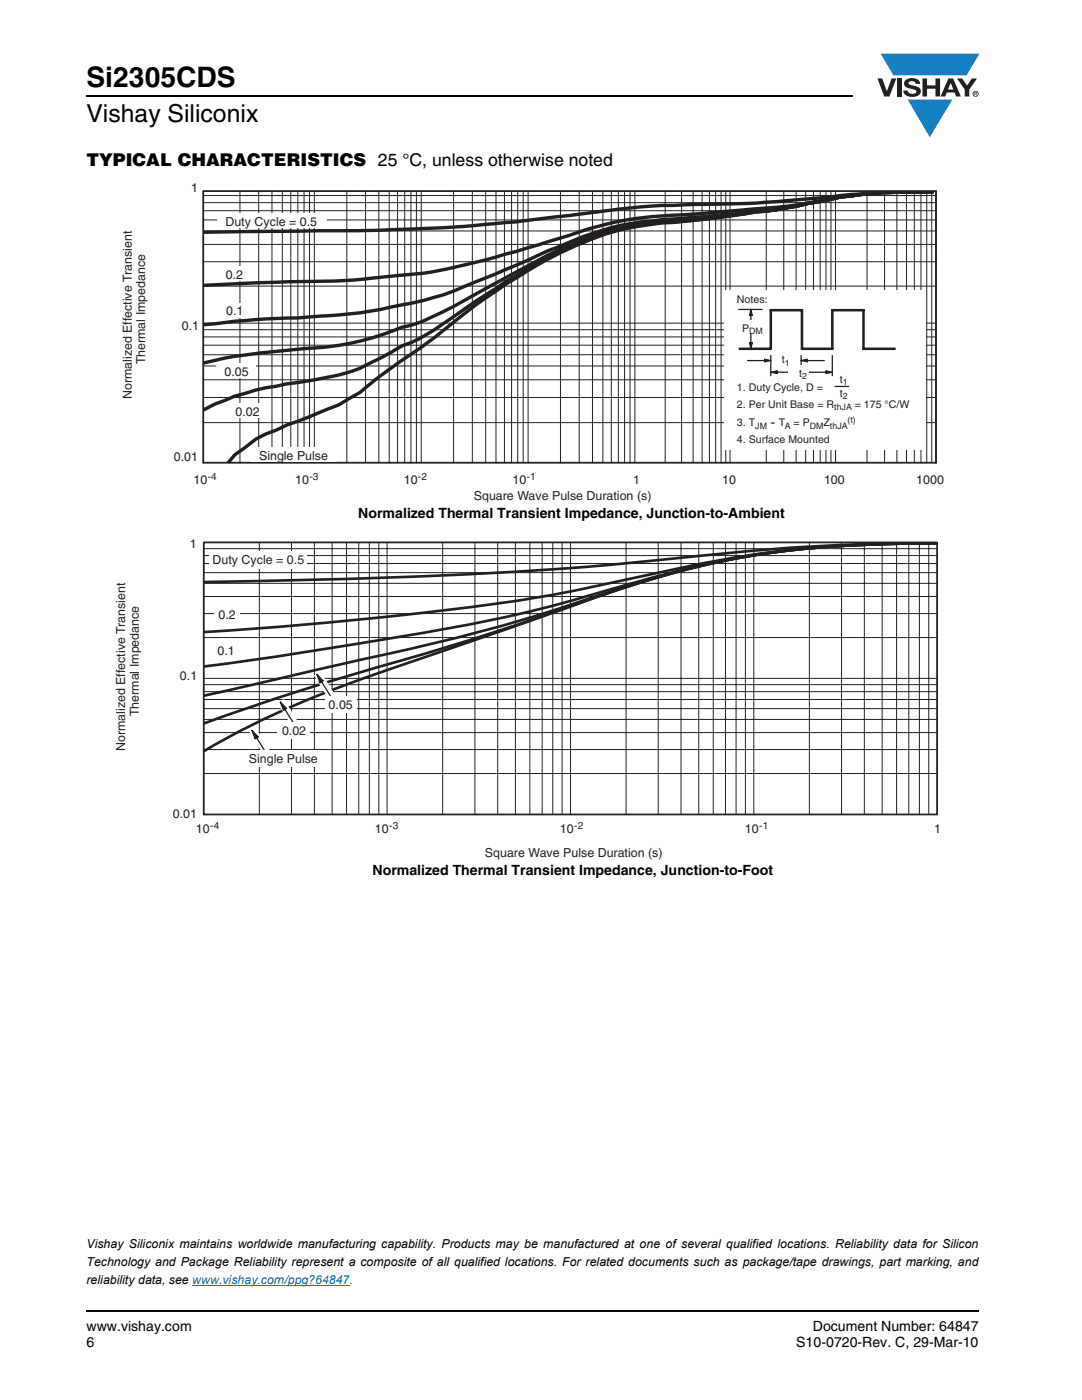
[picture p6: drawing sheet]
<svg xmlns="http://www.w3.org/2000/svg" width="216mm" height="279mm" viewBox="0 0 216 279" stroke-linecap="round" stroke-linejoin="round" font-family="sans-serif">
<path d="M17.1 18.9h.2v.3h-.2zM17.1 261.5h.2v.4h-.2z" fill="#000"/>
<path d="M17.3 19.1h152.9M17.3 261.7h178.1" fill="none" stroke="#000" stroke-width=".36"/>
<path d="M175.1 10.7h20.4v16.7h-20.4z" fill="#fff"/>
<g fill="#147fc3">
<path d="M175.7 10.7h19.7l-2.5 4.4h-3.8h-10.8z"/>
<path d="M181.1 19.9h8.9l-4.5 7.5z"/>
</g>
<g fill="#231f20">
<path d="M175.1 15.7h.9l1 2.5 .9-2.5h.9l-1.3 3.6h-1.1z"/>
<path d="M179 15.7h.9v3.6h-.9z"/>
<path d="M180.7 16a2.1 2.1 0 0 1 2.8 .3l.1 .4h-.9a.79 .79 0 0 0-.7-.5 .79 .79 0 0 0-.7 .4l.2 .3 1 .2a1.08 1.08 0 0 1 1.2 1.1 1.08 1.08 0 0 1-1.1 1.1 1.73 1.73 0 0 1-2.4-1.2h.9a.96 .96 0 0 0 .8 .6 .96 .96 0 0 0 1-.4 1.31 1.31 0 0 0-1.3-.6 1.03 1.03 0 0 1-1-.6 1.03 1.03 0 0 1 .1-1.1z"/>
<path d="M184.1 15.7h.9v1.3h1.7v-1.3h.9v3.6h-.9v-1.6h-1.7v1.6h-.9z"/>
<path d="M191 15.7h1l1 1.4 .9-1.4h1.1l-1.6 2.2v1.4h-.9v-1.4z"/>
<path d="M189.7 16.5l.5 1.4h-1zM189.2 15.7l-1.5 3.6h.9l.3-.8h1.6l.3 .8h.9l-1.5-3.6z"/>
<path d="M194.2 18.7a.46 .46 0 0 1 .9 0 .46 .46 0 0 1-.9 0zM194.1 18.7a.6 .6 0 0 0 1.2 0 .6 .6 0 0 0-1.2 0z"/>
<path d="M194.6 18.5h.2v.2h-.2zM194.4 18.4v.7h.2v-.3l.3 .3-.1-.3 .1-.2v-.2z"/>
</g>
<path d="M38.4 256.5h31.3" fill="none" stroke="#007ec4" stroke-width=".2"/>
<path d="M24.2 36.3h164.1v64.1h-164.1z" fill="#fff"/>
<g fill="none" stroke="#231f20" stroke-width=".2">
<path d="M40.6 39h146.3M47.9 38.1v54.3M51.6 38.1v54.3M54.3 38.1v54.3M56.3 38.1v54.3M58 38.1v54.3M59.4 38.1v54.3M60.7 38.1v54.3M61.8 38.1v54.3M62.7 38.1v54.3M152.9 38.1v54.2M156.4 38.1v54.2"/>
<path d="M158.9 38.1v54.2M160.8 38.1v54.2M162.3 38.1v54.2M163.7 38.1v54.2M164.8 38.1v54.2M165.8 38.1v54.2M166.7 38.1v54.2M173 38.1v54.3M176.5 38.1v54.3M179 38.1v54.3M180.9 38.1v54.3M182.4 38.1v54.3"/>
<path d="M183.8 38.1v54.3M184.9 38.1v54.3M185.9 38.1v54.3M186.8 38.2v54.1M40.6 46.1h146.3M40.6 48.8h146.3M40.6 52.2h146.3M40.6 57.1h146.3M40.6 43.9h146.3M40.6 40.4h146.3M40.6 42.1h146.3M40.6 65.8h146"/>
<path d="M40.6 67.2h146M40.6 68.9h146M40.6 70.8h146M40.6 73h146M40.6 75.8h146M40.6 79.3h146M40.6 64.5h146M40.6 84.3h146"/>
</g>
<path d="M186.2 38.2a167.5 167.5 0 0 0-23.7 1.4 263.5 263.5 0 0 1-26.2 1.3 204.7 204.7 0 0 0-23.9 2.2 363.2 363.2 0 0 1-51.6 3l-20.2 .3M186.2 38.2l-2 .1a117.7 117.7 0 0 0-16.4 1 105.7 105.7 0 0 1-19.4 2.6l-10.9 .9a71.5 71.5 0 0 0-24 4.2l-2.2 .7a205.4 205.4 0 0 1-25.7 6.7l-4.2 .4a166.3 166.3 0 0 1-20.9 1.4l-19.9 .8M186.2 38.2l-2 .1a106.8 106.8 0 0 0-16.4 1l-8.6 1.8a43.3 43.3 0 0 1-8.3 1l-2.1 .3a227.4 227.4 0 0 1-16.7 1.4l-2 .3a51.2 51.2 0 0 0-18.8 5.2l-2.1 .8-10.4 4.6-4.1 1.6a64.1 64.1 0 0 1-16.7 5 99 99 0 0 1-16.6 2l-2.1 .2a155.6 155.6 0 0 0-18.7 1.3M186.2 38.2l-2 .1a106.8 106.8 0 0 0-16.4 1l-2.4 .5a234.4 234.4 0 0 1-28 4 65.8 65.8 0 0 0-18.9 3.2 102 102 0 0 0-16.6 7.9l-1 .5a218.3 218.3 0 0 1-16.9 8.8l-1.9 .7a14.9 14.9 0 0 0-4.5 1.4 55 55 0 0 1-17.4 3.3l-5.7 .6a100.5 100.5 0 0 0-13.9 2.3M186.2 38.2l-2 .1a106.8 106.8 0 0 0-16.4 1l-8.6 1.8a58.3 58.3 0 0 1-8.3 1.2l-7.2 1-6.4 .8a62.8 62.8 0 0 0-18.6 3.1 93.2 93.2 0 0 0-19.9 10.5l-4.1 2.6-3.9 2.7a58.2 58.2 0 0 1-8.6 5.3l-2 .7-4.3 2.5a37.2 37.2 0 0 1-14.2 4.5l-4.5 .6-6.1 1.2-4.3 1.3-3.9 1.5-2.3 1.2M186.2 38.2l-2 .1a106.8 106.8 0 0 0-16.4 1l-8.6 1.8a58.3 58.3 0 0 1-8.3 1.2l-8.3 1.2-6.3 .7a58.4 58.4 0 0 0-16.7 2.9 86.7 86.7 0 0 0-20.8 11.1 212 212 0 0 0-13.4 10.1l-9 6.3-4.5 3.7-4.3 2.5-6.2 2.5-4.2 1.5-6.1 2.8-4.3 3.2-1.2 1.4" fill="none" stroke="#231f20" stroke-width=".68"/>
<path d="M40.6 38.2v54.1h146.2M40.6 38.1h146.2" fill="none" stroke="#231f20" stroke-width=".35"/>
<g fill="#fff">
<path d="M43.4 53.1h7.6v3h-7.6z"/>
<path d="M43.4 60.4h7v3h-7z"/>
<path d="M43.1 72.5h7.9v3h-7.9z"/>
<path d="M45.3 80.5h8.3v3h-8.3z"/>
<path d="M43.3 42.6h21.8v3h-21.8z"/>
</g>
<path d="M186.8 38.1v54.3" fill="none" stroke="#231f20" stroke-width=".35"/>
<g fill="none" stroke="#231f20" stroke-width=".2">
<path d="M69.2 38.1v54.3M72.9 38.1v54.3M75.6 38.1v54.3M77.7 38.1v54.3M79.3 38.1v54.3M80.8 38.1v54.3M82 38.1v54.3M83.1 38.1v54.3M84.1 38.1v54.3M90.5 38.1v54.3M94.2 38.1v54.3M96.9 38.1v54.3"/>
<path d="M99 38.1v54.3M100.7 38.1v54.3M102.1 38.1v54.3M103.3 38.1v54.3M104.4 38.1v54.3M105.4 38.1v54.3M111.8 38.1v54.3M115.6 38.1v54.3M118.2 38.1v54.3M120.3 38.1v54.3M122 38.1v54.3M123.4 38.1v54.3"/>
<path d="M124.6 38.1v54.3M125.7 38.1v54.3M126.7 38.1v54.3M132.7 38.1v54.3M136 38.1v54.3M138.3 38.1v54.3M140.1 38.1v54.3M141.6 38.1v54.3M142.8 38.1v54.3M143.9 38.1v54.3M144.8 38.1v54.3M145.7 38.1v54.3"/>
</g>
<path d="M144.6 57.9h40.1v31.8h-40.1z" fill="#fff"/>
<path d="M147.4 61.8h4.7M153.8 70.9v4.1M159.9 70.9v2.1M166.1 70.9v4.1" fill="none" stroke="#231f20" stroke-width=".25"/>
<path d="M153.8 74.3l1.3-.3v.5z" fill="#231f20"/>
<path d="M153.8 74.3l1.3-.3v.5zM154.7 74.3h3.7" fill="none" stroke="#231f20" stroke-width=".25"/>
<path d="M164.9 74l1.2 .3-1.2 .2z" fill="#231f20"/>
<path d="M161.4 74.3h3.8M164.9 74l1.2 .3-1.2 .2z" fill="none" stroke="#231f20" stroke-width=".25"/>
<path d="M152.6 71.7l1.2 .3-1.2 .2z" fill="#231f20"/>
<path d="M149.2 72h3.7M152.6 71.7l1.2 .3-1.2 .2z" fill="none" stroke="#231f20" stroke-width=".25"/>
<path d="M159.9 72l1.2-.3v.5z" fill="#231f20"/>
<path d="M159.9 72l1.2-.3v.5zM160.7 72h3.8" fill="none" stroke="#231f20" stroke-width=".25"/>
<g fill="#fff">
<path d="M154.3 70.3h4.1v2.6h-4.1z"/>
<path d="M157.3 72.9h4.1v2.6h-4.1z"/>
</g>
<path d="M149.6 68.4h.5l-.3 1.2z" fill="#231f20"/>
<path d="M149.6 68.4h.5l-.3 1.2zM149.8 65.1v3.7" fill="none" stroke="#231f20" stroke-width=".25"/>
<path d="M149.8 61.8l.3 1.1h-.5z" fill="#231f20"/>
<path d="M149.8 61.8l.3 1.1h-.5zM149.8 62.6v3.6" fill="none" stroke="#231f20" stroke-width=".25"/>
<path d="M146.4 63.9h6.5v2.6h-6.5z" fill="#fff"/>
<path d="M147.6 69.6h6.2v-7.7h6.2v7.7h6.1v-7.7h6.2v7.7h6.2" fill="none" stroke="#231f20" stroke-width=".51"/>
<path d="M166.6 77.1h2.8" fill="none" stroke="#231f20" stroke-width=".25"/>
<g fill="#fff">
<path d="M50 89.2h17.3v3h-17.3z"/>
<path d="M22.8 107.3h165v64.3h-165z"/>
</g>
<path d="M187.1 108.4a453.5 453.5 0 0 0-55 3.3 908.1 908.1 0 0 1-78.8 4.2l-12.7 .3M187.1 108.4a238.4 238.4 0 0 0-45.4 3.8l-5.8 1.1a487 487 0 0 1-36.5 7.1 852.6 852.6 0 0 1-58.8 5.7M187.1 108.4a228.2 228.2 0 0 0-41.6 3.3 438.9 438.9 0 0 0-34.5 9 448.4 448.4 0 0 1-43.3 8.4l-14.6 2.2-12.5 1.7M187.1 108.4a235.9 235.9 0 0 0-38.7 2.8 237.7 237.7 0 0 0-34.6 9.5 394.4 394.4 0 0 1-44.3 11.5l-28.9 6.7M187.1 108.4a231.4 231.4 0 0 0-39.7 3 219.8 219.8 0 0 0-36.4 10.6 684.2 684.2 0 0 1-42.8 13.3l-13.9 4.3-13.7 4.8M187.1 108.4a231.5 231.5 0 0 0-39.7 3 214.2 214.2 0 0 0-36.5 10.7l-15.4 5.4a621.4 621.4 0 0 0-35.6 12.8 153.3 153.3 0 0 0-19.3 9.7" fill="none" stroke="#231f20" stroke-width=".53"/>
<g fill="none" stroke="#231f20" stroke-width=".2">
<path d="M40.7 112.5h146.2M40.7 110.9h146.2M40.7 114.3h146.2M40.7 119h146.2M40.7 116.4h146.2M40.7 109.5h146.2M51.7 108.4v54.1M58.2 108.4v54.1M62.7 108.4v54.1M66.3 108.4v54.1M69.1 108.4v54.1M71.6 108.4v54.1"/>
<path d="M73.7 108.4v54.1M75.6 108.4v54.1M77.2 108.4v54.1M88.3 108.4v54.1M94.8 108.4v54.1M99.3 108.4v54.1M102.8 108.4v54.1M105.7 108.4v54.1M108.2 108.4v54.1M110.3 108.4v54.1M112.2 108.4v54.1M113.8 108.4v54.1"/>
<path d="M124.9 108.4v54.1M131.3 108.4v54.1M135.9 108.4v54.1M139.4 108.4v54.1M142.3 108.4v54.1M144.8 108.4v54.1M146.9 108.4v54.1M148.7 108.4v54.1M150.4 108.4v54.1M161.5 108.4v54.1M167.9 108.4v54.1M172.5 108.4v54.1"/>
<path d="M176 108.4v54.1M178.9 108.4v54.1M181.3 108.4v54.1M183.5 108.4v54.1M185.3 108.4v54.1M40.7 135.4h146.2M40.7 139.6h146.2M40.7 138h146.2M40.7 136.6h146.2M40.7 127.2h146.2M40.7 122.5h146.2M40.7 154.4h146.2"/>
<path d="M40.7 149.6h146.2M40.7 146.2h146.2M40.7 143.6h146.2M40.7 141.4h146.2"/>
</g>
<path d="M41.8 110.1h19.5v3.4h-19.5z" fill="#fff"/>
<path d="M55.3 140.3l1.3-.8 4 6.3-1.3 .8z" fill-rule="evenodd" fill="#fff"/>
<path d="M55.9 140.1l1.3 1.3-.6 .4z" fill="#231f20"/>
<path d="M55.9 140.1l1.3 1.3-.6 .4zM56.8 141.5l2.8 4.5" fill="none" stroke="#231f20" stroke-width=".25"/>
<path d="M55.3 144.1h6.5v3.3h-6.5z" fill="#fff"/>
<path d="M49.7 146l1.3-.8 3.9 6.3-1.3 .8z" fill-rule="evenodd" fill="#fff"/>
<path d="M50.3 145.8l1.2 1.3-.6 .3z" fill="#231f20"/>
<path d="M50.3 145.8l1.2 1.3-.6 .3zM51.2 147.2l2.8 4.4" fill="none" stroke="#231f20" stroke-width=".25"/>
<g fill="#fff">
<path d="M49 149.8h15v3.3h-15z"/>
<path d="M42.7 121.1h5v3.3h-5z"/>
</g>
<path d="M62.7 134.8l1.2-.8 4 6.3-1.3 .8z" fill-rule="evenodd" fill="#fff"/>
<path d="M63.2 134.6l1.2 1.3-.6 .4z" fill="#231f20"/>
<path d="M63.2 134.6l1.2 1.3-.6 .4zM64.1 136l2.8 4.5" fill="none" stroke="#231f20" stroke-width=".25"/>
<path d="M64.8 139h6.4v3.3h-6.4z" fill="#fff"/>
<path d="M40.7 108.4v54.1h146.2M40.7 108.2h146.2M187 108.4v54.1" fill="none" stroke="#231f20" stroke-width=".35"/>
<text font-size="5.6" x="17.3" y="17.4">Si2305CDS</text>
<text font-size="4.9" x="17.3" y="24.4">Vishay Siliconix</text>
<text font-size="3.5" x="17.3" y="33">TYPICAL CHARACTERISTICS 25 °C, unless otherwise noted</text>
<g font-size="2.8">
<text x="71.5" y="103.3">Normalized Thermal Transient Impedance, Junction-to-Ambient</text>
<text x="74.3" y="174.5">Normalized Thermal Transient Impedance, Junction-to-Foot</text>
<text x="17.3" y="265.6">www.vishay.com</text>
<text x="17.3" y="268.8">6</text>
<text x="158.9" y="268.8">S10-0720-Rev. C, 29-Mar-10</text>
<text x="162.2" y="265.6">Document Number: 64847</text>
</g>
<g font-size="2.5" fill="#231f20">
<text x="38.1" y="38.4">1</text>
<text x="45" y="45.1">Du</text>
<text x="48.2" y="45.1">ty Cycle = 0.5</text>
<text x="45.1" y="55.6">0.2</text>
<text x="36.3" y="65.8">0.1</text>
<text x="45.1" y="62.9">0.1</text>
<text x="29" y="72.7" transform="rotate(-90 29 72.7)">Thermal Impedance</text>
<text x="44.8" y="75">0.05</text>
<text x="26.3" y="79.7" transform="rotate(-90 26.3 79.7)">Normalized Effective Transient</text>
<text x="47" y="83">0.02</text>
<text x="34.7" y="92">0.01</text>
<text x="51.7" y="91.7">Single P</text>
<text x="60.9" y="91.7">u</text>
<text x="62.3" y="91.7">lse</text>
<text x="38.6" y="96.6">10</text>
<text x="58.9" y="96.6">10</text>
<text x="80.6" y="96.6">10</text>
<text x="94.6" y="99.9">Square Wave Pulse Duration (s)</text>
<text x="102.3" y="96.6">10</text>
<text x="126.4" y="96.6">1</text>
<text x="144.1" y="96.6">10</text>
<text x="164.4" y="96.6">100</text>
<text x="182.8" y="96.6">1000</text>
<text x="37.9" y="109.4">1</text>
<text x="42.4" y="112.6">Duty Cycle = 0.5</text>
<text x="43.6" y="123.6">0.2</text>
<text x="43.4" y="130.8">0.1</text>
<text x="35.9" y="135.7">0.1</text>
<text x="27.7" y="142.9" transform="rotate(-90 27.7 142.9)">Thermal Impedance</text>
<text x="65.6" y="141.5">0.05</text>
<text x="25" y="149.9" transform="rotate(-90 25 149.9)">Normalized Effective Transient</text>
<text x="56.3" y="146.6">0.02</text>
<text x="49.7" y="152.3">Single P</text>
<text x="58.9" y="152.3">ulse</text>
<text x="34.5" y="163.2">0.01</text>
<text x="39.1" y="166.2">10</text>
<text x="74.8" y="166.2">10</text>
<text x="111.7" y="166.2">10</text>
<text x="148.6" y="166.2">10</text>
<text x="186.4" y="166.2">1</text>
<text x="96.8" y="171">Square Wave Pulse Duration (s)</text>
</g>
<g font-size="2.5">
<text x="17.3" y="249.2">Vishay Siliconix maintains worldwide manufacturing capability. Products may be manufactured at one of several qualified locations. Reliability data for Silicon</text>
<text x="17.3" y="252.7">Technology and Package Reliability represent a composite of all qualified locations. For related documents such as package/tape drawings, part marking, and</text>
<text x="17.3" y="256.2">reliability data, see www.vishay.com/ppg?64847.</text>
</g>
<g font-size="2.1" fill="#231f20">
<text x="147" y="60.5">Notes:</text>
<text x="148.1" y="66.2">P</text>
<text x="156" y="72.5">t</text>
<text x="159.5" y="75.2">t</text>
<text x="167.6" y="76.4">t</text>
<text x="147" y="78.1">1. Duty Cycle, D =</text>
<text x="147" y="81.3">2. Per Unit Base = R</text>
<text x="167.6" y="79.2">t</text>
<text x="170.6" y="81.3">= 175 °C/</text>
<text x="179.5" y="81.3">W</text>
<text x="147" y="88.4">4. Surface Mounted</text>
<text x="147" y="85.1">3. T</text>
<text x="153.7" y="85.1">-- T</text>
<text x="158.4" y="85.1">= P</text>
<text x="164.3" y="85.1">Z</text>
</g>
<g font-size="2" fill="#231f20">
<text x="41.4" y="95.8">-4</text>
<text x="61.7" y="95.8">-3</text>
<text x="83.4" y="95.8">-2</text>
<text x="105.1" y="95.8">-1</text>
<text x="41.9" y="165.4">-4</text>
<text x="77.6" y="165.4">-3</text>
<text x="114.6" y="165.4">-2</text>
<text x="151.5" y="165.4">-1</text>
</g>
<g font-size="1.8" fill="#231f20">
<text x="149.5" y="66.6">DM</text>
<text x="156.6" y="73">1</text>
<text x="160.1" y="75.7">2</text>
<text x="168.2" y="76.9">1</text>
<text x="166.5" y="81.8">thJA</text>
<text x="168.2" y="79.7">2</text>
<text x="150.7" y="85.6">JM</text>
<text x="156.6" y="85.6">A</text>
<text x="161.6" y="85.6">DM</text>
<text x="165.6" y="85.6">thJA</text>
<text x="169.1" y="84.5">(t)</text>
</g>
</svg>
